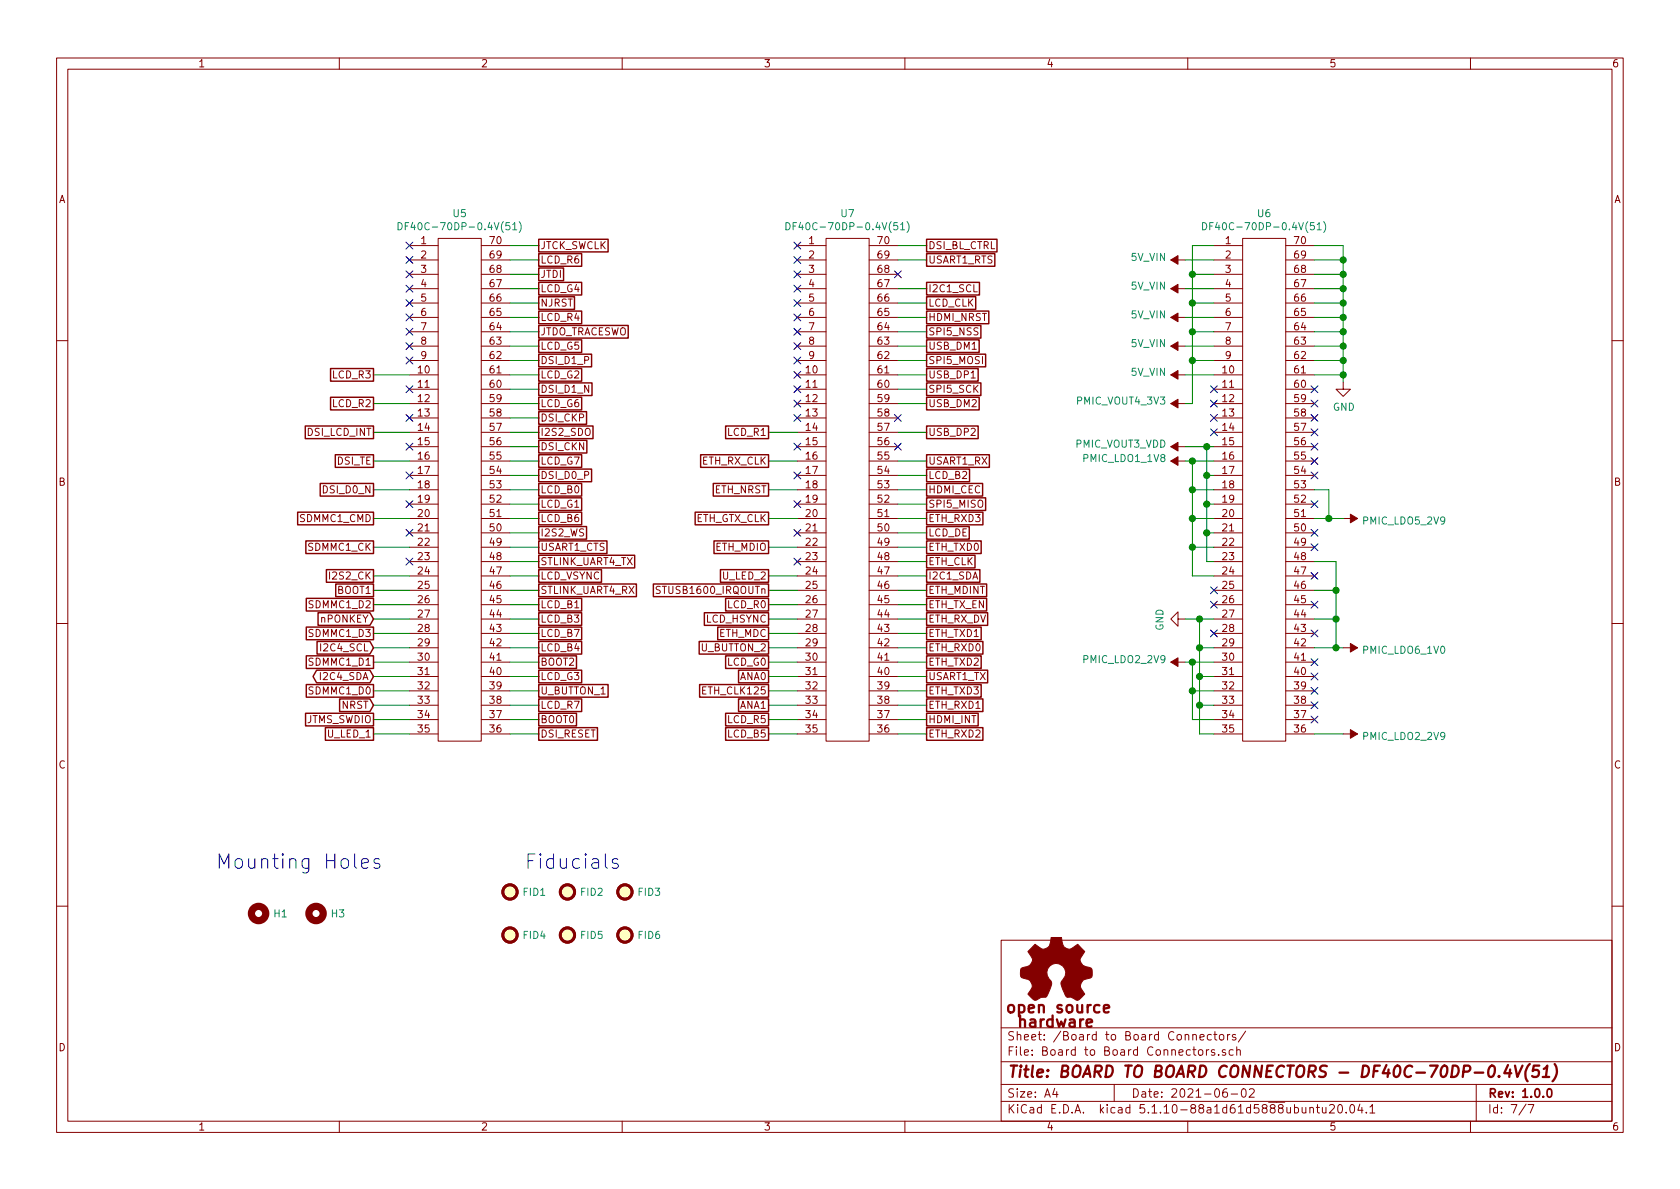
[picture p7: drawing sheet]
<svg xmlns="http://www.w3.org/2000/svg" width="297mm" height="210mm" viewBox="0 0 297 210" stroke-linecap="round" stroke-linejoin="round" font-family="sans-serif">
<g fill="none" stroke="#840000" stroke-width=".18">
<path d="M10 10.3h277v189.9h-277zM12 12.2h273v186.1h-273zM60 10.3v1.9M110 10.3v1.9M160 10.3v1.9M210 10.3v1.9M260 10.3v1.9M72.4 56.1h5.1M72.4 51h5.1M72.4 46h5.1M72.4 43.4h5.1M72.4 48.5h5.1"/>
<path d="M72.4 53.6h5.1M72.4 58.7h5.1M77.5 42.2h7.6v88.9h-7.6zM85.1 56.1h5.1M85.1 51h5.1M85.1 46h5.1M85.1 43.4h5.1M85.1 48.5h5.1M85.1 53.6h5.1M85.1 58.7h5.1M141 56.1h5M141 51h5"/>
<path d="M141 46h5M141 43.4h5M141 48.5h5M141 53.6h5M141 58.7h5M146 42.2h7.7v88.9h-7.7zM153.7 56.1h5M153.7 51h5M153.7 46h5M153.7 43.4h5M153.7 48.5h5M153.7 53.6h5"/>
<path d="M153.7 58.7h5M207 56.1h2.5M207 51h2.5M207 46h2.5M214.6 56.1h5.1M214.6 51h5.1M214.6 46h5.1M214.6 43.4h5.1M214.6 48.5h5.1M214.6 53.6h5.1M214.6 58.7h5.1M219.7 42.2h7.6v88.9h-7.6z"/>
<path d="M227.3 56.1h5.1M227.3 51h5.1M227.3 46h5.1M227.3 43.4h5.1M227.3 48.5h5.1M227.3 53.6h5.1M227.3 58.7h5.1M10 60.2h2M72.4 79h5.1M72.4 71.4h5.1M72.4 66.3h5.1M72.4 61.2h5.1"/>
<path d="M72.4 68.8h5.1M72.4 73.9h5.1M72.4 76.4h5.1M72.4 63.7h5.1M85.1 79h5.1M85.1 71.4h5.1M85.1 66.3h5.1M85.1 61.2h5.1M85.1 68.8h5.1M85.1 73.9h5.1M85.1 76.4h5.1M85.1 63.7h5.1"/>
<path d="M141 79h5M141 71.4h5M141 66.3h5M141 61.2h5M141 68.8h5M141 73.9h5M141 76.4h5M141 63.7h5M153.7 79h5M153.7 71.4h5M153.7 66.3h5M153.7 61.2h5"/>
<path d="M153.7 68.8h5M153.7 73.9h5M153.7 76.4h5M153.7 63.7h5M171.7 66.8h.7M207 79h2.5M207 71.4h2.5M207 66.3h2.5M207 61.2h2.5M214.6 79h5.1M214.6 71.4h5.1M214.6 66.3h5.1"/>
<path d="M214.6 61.2h5.1M214.6 68.8h5.1M214.6 73.9h5.1M214.6 76.4h5.1M214.6 63.7h5.1M227.3 79h5.1M227.3 71.4h5.1M227.3 66.3h5.1M227.3 61.2h5.1M227.3 68.8h5.1M227.3 73.9h5.1M227.3 76.4h5.1"/>
<path d="M227.3 63.7h5.1M237.5 67.6v1.2h1.3l-1.3 1.3-1.3-1.3h1.3M285 60.2h2M72.4 81.5h5.1M72.4 84.1h5.1M72.4 86.6h5.1M72.4 89.1h5.1M72.4 91.7h5.1M72.4 94.2h5.1M72.4 96.8h5.1M72.4 99.3h5.1M85.1 81.5h5.1"/>
<path d="M85.1 84.1h5.1M85.1 86.6h5.1M85.1 89.1h5.1M85.1 91.7h5.1M85.1 94.2h5.1M85.1 96.8h5.1M85.1 99.3h5.1M141 81.5h5M141 84.1h5M141 86.6h5M141 89.1h5M141 91.7h5"/>
<path d="M141 94.2h5M141 96.8h5M141 99.3h5M153.7 81.5h5M153.7 84.1h5M153.7 86.6h5M153.7 89.1h5M153.7 91.7h5M153.7 94.2h5M153.7 96.8h5M153.7 99.3h5M207 81.5h2.5"/>
<path d="M214.6 81.5h5.1M214.6 84.1h5.1M214.6 86.6h5.1M214.6 89.1h5.1M214.6 91.7h5.1M214.6 94.2h5.1M214.6 96.8h5.1M214.6 99.3h5.1M227.3 81.5h5.1M227.3 84.1h5.1M227.3 86.6h5.1M227.3 89.1h5.1"/>
<path d="M227.3 91.7h5.1M227.3 94.2h5.1M227.3 96.8h5.1M227.3 99.3h5.1M237.5 91.7h2.5M10 110.3h2M72.4 117.1h5.1M72.4 114.5h5.1M72.4 101.8h5.1M72.4 104.4h5.1M72.4 106.9h5.1M72.4 109.5h5.1"/>
<path d="M72.4 112h5.1M72.4 119.6h5.1M85.1 117.1h5.1M85.1 114.5h5.1M85.1 101.8h5.1M85.1 104.4h5.1M85.1 106.9h5.1M85.1 109.5h5.1M85.1 112h5.1M85.1 119.6h5.1M116.7 103.8l-.4-.1-.3 .2 .1 .3 .6 .3v.3l-.2 .1h-.5M141 117.1h5"/>
<path d="M141 114.5h5M141 101.8h5M141 104.4h5M141 106.9h5M141 109.5h5M141 112h5M141 119.6h5M153.7 117.1h5M153.7 114.5h5M153.7 101.8h5M153.7 104.4h5M153.7 106.9h5"/>
<path d="M153.7 109.5h5M153.7 112h5M153.7 119.6h5M207 117.1h2.5M208.3 109.5v-1.3l-1.3 1.3 1.3 1.2v-1.2h1.2M214.6 117.1h5.1M214.6 114.5h5.1M214.6 101.8h5.1M214.6 104.4h5.1M214.6 106.9h5.1M214.6 109.5h5.1M214.6 112h5.1"/>
<path d="M214.6 119.6h5.1M227.3 117.1h5.1M227.3 114.5h5.1M227.3 101.8h5.1M227.3 104.4h5.1M227.3 106.9h5.1M227.3 109.5h5.1M227.3 112h5.1M227.3 119.6h5.1M237.5 114.5h2.5M285 110.3h2M72.4 122.2h5.1"/>
<path d="M72.4 124.7h5.1M72.4 127.2h5.1M72.4 129.8h5.1M85.1 122.2h5.1M85.1 124.7h5.1M85.1 127.2h5.1M85.1 129.8h5.1M141 122.2h5M141 124.7h5M141 127.2h5M141 129.8h5M153.7 122.2h5"/>
<path d="M153.7 124.7h5M153.7 127.2h5M153.7 129.8h5M214.6 122.2h5.1M214.6 124.7h5.1M214.6 127.2h5.1M214.6 129.8h5.1M227.3 122.2h5.1M227.3 124.7h5.1M227.3 127.2h5.1M227.3 129.8h5.1M237.5 129.8h2.5"/>
<path d="M10 160.2h2M177 166.3h108v32h-108zM285 160.2h2M60 198.3v1.9M110 198.3v1.9M160 198.3v1.9M177 194.8h108M177 191.8h108M177 187.8h108M177 181.8h108M186.5 192.5l-.4 1h1M186.8 193v1"/>
<path d="M197 191.8v3M210 198.3v1.9M212 185.7l.2-.1 .4 .1 .1 .6-.2 .2-.3 .1-.2-.1zM212.2 183.4l.7-.1-.1-.3-.4-.1-.2 .2v.7h.6M213.3 185.6v1M213.7 185.6l-.4 .3M214.2 183l-.5-.1-.2 .3v.6l.2 .1 .5-.1M214.6 182.9h.6M214.8 185.7a.37 .37 0 0 0-.6 .1v.2l.6 .2v.1l-.2 .3-.4-.1M214.8 182.4v1.3l.4 .2M215.5 186.5v.1M215.7 183.1l.2-.2 .4 .2 .1 .5-.1 .2-.4 .1-.2-.1z"/>
<path d="M216.7 185.7l-.4-.1-.2 .2 .1 .2 .5 .2v.3h-.6M216.9 192.5a.62 .62 0 0 0-.7 .7l.1 .7 .2 .1 .5-.1v-.5l-.1-.2-.4-.1-.3 .3M217 182.9v1M217.4 182.9l-.3 .2-.1 .1M217.7 193.5h1.1M218 185.7l-.4-.1-.3 .3 .1 .6h.6M218.5 183a.37 .37 0 0 0-.6 .1l.1 .3 .5 .1v.1l-.2 .3-.4-.1M218.7 185.7l.2-.1 .4 .1v.9M218.7 185.1v1.5M219.6 192.7l.4-.2a.94 .94 0 0 1 0 1.5 .82 .82 0 0 1-.4-1.3zM220.2 182.3l-1.3 2M220.9 192.7l.2-.2h.4l.2 .2 .1 .3-1 1h1"/>
<path d="M231.6 196l.2-.2 .4 .1v.9M231.6 195.8v1M232.7 195.8h.6M232.9 195.3v1.3l.4 .2M233.8 195.8l.1 .9 .3 .1 .2-.1M234.4 195.8v1M235.1 195.5l.2-.2h.4l.2 .5-.9 1h.9M236.7 195.4l.3-.1a.94 .94 0 0 1 0 1.5h-.1a1 1 0 0 1-.2-1.4zM238 196.7v.1M238.8 195.5l.3-.2a.94 .94 0 0 1 0 1.5 .82 .82 0 0 1-.3-1.3zM240.4 195.2l-.3 1.1h.9M240.8 195.8v1"/>
<path d="M241.6 196.7v.1M242.2 195.8l.4-.5v1.5M242.2 196.8h.9M260 198.3v1.9M261 191.8v6.5M269.8 195.2l-1.2 2M270.2 195.3h1l-.6 1.5"/>
</g>
<path d="M273.7 192.6l.3-.1a.94 .94 0 0 1 0 1.5h-.1a1 1 0 0 1-.2-1.4z" fill="none" stroke="#840000" stroke-width=".3"/>
<path d="M178.3 177.9a.56 .56 0 0 1 1 .2v.6a.54 .54 0 0 1-.5 .4 .54 .54 0 0 1-.5-.4zM263.4 188.6a.46 .46 0 0 1 .5-.2 .46 .46 0 0 1 .4 .4 1.18 1.18 0 0 1-.8 1.6l-.2-.1a1.5 1.5 0 0 1 .1-1.7zM265 190.3v.1l-.1-.1h.1v.1M266.6 188.3l-.6 1.5h1.2M267 189.1l-.1 1.3M267.9 188.4l.4 2 .9-2M270.5 188.2a2.29 2.29 0 0 0-.4 3M272.2 188.4h-1l-.2 1 .3-.2 .7 .1 .1 .3-.2 .7-.3 .1h-.5l-.2-.1M272.8 190.4h1.1M272.9 189l.7-.6-.3 2M274.9 188.2a2.31 2.31 0 0 1-.4 3" fill="none" stroke="#840000" stroke-width=".41"/>
<g fill="#ffffc2" stroke="#ffffc2" stroke-width=".18">
<circle cx="110.5" cy="165.3" r="1.27"/>
<circle cx="100.3" cy="165.3" r="1.27"/>
<circle cx="90.2" cy="165.3" r="1.27"/>
<circle cx="110.5" cy="157.7" r="1.27"/>
<circle cx="100.3" cy="157.7" r="1.27"/>
<circle cx="90.2" cy="157.7" r="1.27"/>
</g>
<g fill="none" stroke="#840000" stroke-width=".51">
<circle cx="90.2" cy="157.7" r="1.27"/>
<circle cx="100.3" cy="157.7" r="1.27"/>
<circle cx="110.5" cy="157.7" r="1.27"/>
<circle cx="90.2" cy="165.3" r="1.27"/>
<circle cx="100.3" cy="165.3" r="1.27"/>
<circle cx="110.5" cy="165.3" r="1.27"/>
</g>
<g fill="#840000" stroke="#840000" stroke-width=".18">
<path d="M207 79l1.3-.8v1.6z"/>
<path d="M207 71.4l1.3-.8v1.5z"/>
<path d="M207 81.5l1.3-.7v1.5z"/>
<path d="M207 117.1l1.3-.8v1.6z"/>
<path d="M238.8 113.8l1.2 .7-1.2 .8z"/>
<path d="M207 66.3l1.3-.8v1.6z"/>
<path d="M207 61.2l1.3-.8v1.6z"/>
<path d="M207 56.1l1.3-.7v1.5z"/>
<path d="M207 51l1.3-.7v1.5z"/>
<path d="M207 46l1.3-.8v1.5z"/>
<path d="M183 167l.7 .5a1.22 1.22 0 0 0 1.3 .2 1.22 1.22 0 0 0 .8-1.2l.1-.7h1.8a1.89 1.89 0 0 0 .8 1.9 .98 .98 0 0 0 1.4-.2l.7-.5 1.2 1.3-.5 .7a1.15 1.15 0 0 0-.2 1.2 1.15 1.15 0 0 0 .9 .7l.9 .3a1.87 1.87 0 0 1 .1 1.6l-.6 .2a1.27 1.27 0 0 0-1.2 .8 1.27 1.27 0 0 0 .2 1.3l.4 .7-1 1-.2 .1h-.3a1.47 1.47 0 0 0-1.6-.5l-.5-.7a4 4 0 0 1-.6-2l.1-.2a1.71 1.71 0 0 0 .4-2.6 1.71 1.71 0 0 0-2.6 0 1.71 1.71 0 0 0 .3 2.6 1.38 1.38 0 0 1-.2 1.4l-.7 1.4a1.78 1.78 0 0 0-1.6 .6h-.3l-.3-.1-1-1 .5-.7a1.34 1.34 0 0 0 .1-1.4 1.34 1.34 0 0 0-1.3-.7 .7 .7 0 0 1-.6-1l.1-.7 .2-.2a2.1 2.1 0 0 0 1.7-.8 .91 .91 0 0 0-.2-1.3l-.5-.7z"/>
<path d="M238.8 129l1.2 .8-1.2 .8z"/>
<path d="M238.8 90.9l1.2 .8-1.2 .8z"/>
</g>
<g fill="none" stroke="#840000" stroke-width="1.3">
<circle cx="45.7" cy="161.5" r="1.27"/>
<circle cx="55.9" cy="161.5" r="1.27"/>
</g>
<g fill="none" stroke="#008484" stroke-width=".18">
<path d="M70.4 39.4a.64 .64 0 0 1 .7 .6 .64 .64 0 0 1-.7 .6zM71.7 40h.4M72.3 39.4h-.6v1.2M90.7 39.7l.3-.3v1.2M91.8 39.2a1.47 1.47 0 0 1 0 1.9M139 39.4a.64 .64 0 0 1 .7 .6 .64 .64 0 0 1-.7 .6zM140.2 40h.5M140.8 39.4h-.6v1.2M159.2 39.7l.4-.3v1.2M160.4 39.2a1.47 1.47 0 0 1 0 1.9M212.6 39.4a.64 .64 0 0 1 .8 .6 .64 .64 0 0 1-.8 .6zM213.9 40h.4"/>
<path d="M214.5 39.4h-.6v1.2M232.9 39.7l.3-.3v1.2M234 39.2a1.47 1.47 0 0 1 0 1.9M90.7 40.6h.7M159.2 40.6h.7M232.9 40.6h.7"/>
</g>
<g fill="none" stroke="#008400" stroke-width=".18">
<path d="M90.2 43.4h5M90.2 46h5M90.2 51h5M90.2 56.1h5M90.2 48.5h5M90.2 58.7h5M90.2 53.6h5M158.7 43.4h5.1M158.7 46h5.1M158.7 51h5.1M158.7 56.1h5.1M158.7 58.7h5.1"/>
<path d="M158.7 53.6h5.1M209.5 46h5.1M209.5 51h5.1M209.5 56.1h5.1M210.8 48.5h3.8M210.8 58.7h3.8M210.8 53.6h3.8M214.6 43.4h-3.8v28h-1.3M232.4 43.4h5.1v24.2M232.4 46h5.1M232.4 51h5.1M232.4 56.1h5.1"/>
<path d="M232.4 48.5h5.1M232.4 58.7h5.1M232.4 53.6h5.1M66 76.4h6.4M66 66.3h6.4M66 71.4h6.4M90.2 76.4h5M90.2 61.2h5M90.2 66.3h5M90.2 71.4h5M90.2 63.7h5M90.2 79h5"/>
<path d="M90.2 68.8h5M90.2 73.9h5M135.9 76.4h5.1M158.7 76.4h5.1M158.7 61.2h5.1M158.7 66.3h5.1M158.7 71.4h5.1M158.7 63.7h5.1M158.7 68.8h5.1M209.5 61.2h5.1M209.5 66.3h5.1M209.5 79h5.1"/>
<path d="M210.8 63.7h3.8M213.4 79v20.3h1.2M232.4 61.2h5.1M232.4 66.3h5.1M232.4 63.7h5.1M66 91.7h6.4M66 86.6h6.4M66 81.5h6.4M66 96.8h6.4M90.2 91.7h5M90.2 86.6h5M90.2 99.3h5"/>
<path d="M90.2 81.5h5M90.2 94.2h5M90.2 89.1h5M90.2 84.1h5M90.2 96.8h5M135.9 91.7h5.1M135.9 86.6h5.1M135.9 81.5h5.1M135.9 96.8h5.1M158.7 91.7h5.1M158.7 86.6h5.1M158.7 99.3h5.1"/>
<path d="M158.7 81.5h5.1M158.7 94.2h5.1M158.7 89.1h5.1M158.7 84.1h5.1M158.7 96.8h5.1M209.5 81.5h5.1M210.8 81.5v20.3h3.8M210.8 91.7h3.8M210.8 86.6h3.8M210.8 96.8h3.8M213.4 94.2h1.2M213.4 89.1h1.2"/>
<path d="M213.4 84.1h1.2M232.4 99.3h3.8v15.2M232.4 91.7h5.1M232.4 86.6h2.5v5.1M66 117.1h6.4M66 119.6h6.4M66 114.5h6.4M66 109.5h6.4M66 104.4h6.4M66 101.8h6.4M66 112h6.4M66 106.9h6.4"/>
<path d="M90.2 117.1h5M90.2 119.6h5M90.2 114.5h5M90.2 109.5h5M90.2 104.4h5M90.2 101.8h5M90.2 112h5M90.2 106.9h5M135.9 117.1h5.1M135.9 119.6h5.1M135.9 114.5h5.1M135.9 109.5h5.1"/>
<path d="M135.9 104.4h5.1M135.9 101.8h5.1M135.9 112h5.1M135.9 106.9h5.1M158.7 117.1h5.1M158.7 119.6h5.1M158.7 114.5h5.1M158.7 109.5h5.1M158.7 104.4h5.1M158.7 101.8h5.1M158.7 112h5.1M158.7 106.9h5.1"/>
<path d="M209.5 117.1h5.1M209.5 109.5h5.1M210.8 117.1v10.1h3.8M212.1 109.5v20.3h2.5M212.1 119.6h2.5M212.1 114.5h2.5M232.4 114.5h5.1M232.4 109.5h3.8M232.4 104.4h3.8M66 129.8h6.4M66 127.2h6.4M66 122.2h6.4"/>
<path d="M66 124.7h6.4M90.2 129.8h5M90.2 127.2h5M90.2 122.2h5M90.2 124.7h5M135.9 129.8h5.1M135.9 127.2h5.1M135.9 122.2h5.1M135.9 124.7h5.1M158.7 129.8h5.1M158.7 127.2h5.1M158.7 122.2h5.1"/>
<path d="M158.7 124.7h5.1M210.8 122.2h3.8M212.1 124.7h2.5M232.4 129.8h5.1"/>
</g>
<g fill="none" stroke="#840000" stroke-width=".25">
<path d="M95.2 49.9h7.6v2.3h-7.6zM95.2 44.9h7.6v2.2h-7.6zM95.2 55h7.6v2.2h-7.6zM95.2 52.5h6.4v2.2h-6.4zM95.2 47.4h4.4v2.2h-4.4zM95.2 57.6h15.9v2.2h-15.9zM95.2 42.3h12.3v2.2h-12.3zM163.8 42.3h12.5v2.2h-12.5zM163.8 49.9h9.4v2.3h-9.4zM163.8 52.5h8.7v2.2h-8.7zM163.8 55h11v2.2h-11zM163.8 57.6h9.6v2.2h-9.6z"/>
<path d="M163.8 44.9h12.1v2.2h-12.1zM54 75.3h12v2.3h-12zM58.4 65.2h7.6v2.2h-7.6zM58.4 70.3h7.6v2.2h-7.6zM95.2 70.3h7.6v2.2h-7.6zM95.2 60.1h7.6v2.2h-7.6zM95.2 65.2h7.6v2.2h-7.6zM95.2 72.8h8.5v2.2h-8.5zM95.2 67.7h9.5v2.2h-9.5zM95.2 62.6h9.4v2.3h-9.4zM95.2 77.9h8.6v2.2h-8.6zM95.2 75.3h9.7v2.3h-9.7z"/>
<path d="M128.3 75.3h7.6v2.3h-7.6zM163.8 75.3h9.1v2.3h-9.1zM163.8 70.3h9.3v2.2h-9.3zM163.8 65.2h9.1v2.2h-9.1zM163.8 60.1h9.3v2.2h-9.3zM163.8 62.6h10.5v2.3h-10.5zM163.8 67.7h9.6v2.2h-9.6zM52.6 90.6h13.4v2.2h-13.4zM54.1 95.7h11.9v2.2h-11.9zM56.6 85.5h9.4v2.2h-9.4zM59.3 80.4h6.7v2.2h-6.7zM95.2 90.6h7.6v2.2h-7.6z"/>
<path d="M95.2 80.4h7.6v2.2h-7.6zM95.2 88h7.6v2.3h-7.6zM95.2 93.1h8.5v2.2h-8.5zM95.2 83h9.4v2.2h-9.4zM95.2 85.5h7.6v2.2h-7.6zM95.2 95.7h12.1v2.2h-12.1zM95.2 98.2h17v2.2h-17zM122.9 90.6h13v2.2h-13zM123.9 80.4h12v2.2h-12zM126.1 85.5h9.8v2.2h-9.8zM126.2 95.7h9.7v2.2h-9.7zM163.8 83h7.6v2.2h-7.6z"/>
<path d="M163.8 88h10.5v2.3h-10.5zM163.8 85.5h9.9v2.2h-9.9zM163.8 93.1h7.6v2.2h-7.6zM163.8 90.6h10v2.2h-10zM163.8 95.7h9.7v2.2h-9.7zM163.8 98.2h8.6v2.2h-8.6zM163.8 80.4h11.1v2.2h-11.1zM54.2 116h11.8v2.2h-11.8zM54.2 105.8h11.8v2.2h-11.8zM54.2 110.9h11.8v2.2h-11.8zM56 118.5h9.4l.6 1.1-.6 1.1h-9.4l-.7-1.1zM56.1 113.4h9.3l.6 1.1-.6 1.2h-9.3z"/>
<path d="M56.2 108.4h9.2l.6 1.1-.6 1.1h-9.2zM57.7 100.7h8.3v2.3h-8.3zM59.4 103.3h6.6v2.2h-6.6zM95.2 100.7h11.1v2.3h-11.1zM95.2 110.9h7.6v2.2h-7.6zM95.2 113.4h7.6v2.3h-7.6zM95.2 108.4h7.6v2.2h-7.6zM95.2 105.8h7.6v2.2h-7.6zM95.2 118.5h7.6v2.2h-7.6zM95.2 103.3h17.3v2.2h-17.3zM95.2 116h6.7v2.2h-6.7zM115.5 103.3h20.4v2.2h-20.4z"/>
<path d="M123.6 113.4h12.3v2.3h-12.3zM124.5 108.4h11.4v2.2h-11.4zM126.9 110.9h9v2.2h-9zM127.4 100.7h8.5v2.3h-8.5zM128.3 116h7.6v2.2h-7.6zM128.3 105.8h7.6v2.2h-7.6zM130.6 118.5h5.3v2.2h-5.3zM163.8 105.8h10.6v2.2h-10.6zM163.8 103.3h10.6v2.2h-10.6zM163.8 108.4h10.8v2.2h-10.8zM163.8 113.4h10v2.3h-10zM163.8 116h9.7v2.2h-9.7z"/>
<path d="M163.8 110.9h9.7v2.2h-9.7zM163.8 100.7h9.5v2.3h-9.5zM163.8 118.5h10.8v2.2h-10.8zM54 126.1h12v2.3h-12zM54.2 121.1h11.8v2.2h-11.8zM57.5 128.7h8.5v2.2h-8.5zM60 123.6h5.4l.6 1.1-.6 1.1h-5.4zM95.2 123.6h7.6v2.2h-7.6zM95.2 128.7h10.4v2.2h-10.4zM95.2 121.1h12.3v2.2h-12.3zM95.2 126.1h6.7v2.3h-6.7zM123.7 121.1h12.2v2.2h-12.2z"/>
<path d="M128.3 128.7h7.6v2.2h-7.6zM128.3 126.1h7.6v2.3h-7.6zM130.6 123.6h5.3v2.2h-5.3zM163.8 126.1h9.1v2.3h-9.1zM163.8 123.6h10v2.2h-10zM163.8 128.7h10v2.2h-10zM163.8 121.1h9.7v2.2h-9.7z"/>
</g>
<path d="M63.9 152.7l1.2-.3-.1-.4-.7-.2-.4 .4v1l.2 .2 .2 .1 .7-.1M67.1 152l-.6-.2-.3 .2-.1 .2 .1 .4 .9 .2 .1 .3-.1 .3-.3 .1-.7-.1M109.2 152l-.6-.2-.3 .4 .1 .4 .8 .2 .1 .3-.1 .3-.2 .1-.7-.1" fill="none" stroke="#0000c2" stroke-width=".18"/>
<g fill="#008400" stroke="#008400" stroke-width=".25">
<circle cx="213.4" cy="79" r=".51"/>
<circle cx="237.5" cy="66.3" r=".51"/>
<circle cx="213.4" cy="89.1" r=".51"/>
<circle cx="210.8" cy="58.7" r=".51"/>
<circle cx="237.5" cy="46" r=".51"/>
<circle cx="213.4" cy="84.1" r=".51"/>
<circle cx="237.5" cy="48.5" r=".51"/>
<circle cx="210.8" cy="53.6" r=".51"/>
<circle cx="237.5" cy="53.6" r=".51"/>
<circle cx="210.8" cy="122.2" r=".51"/>
<circle cx="237.5" cy="58.7" r=".51"/>
<circle cx="210.8" cy="48.5" r=".51"/>
<circle cx="237.5" cy="63.7" r=".51"/>
<circle cx="210.8" cy="86.6" r=".51"/>
<circle cx="210.8" cy="91.7" r=".51"/>
<circle cx="210.8" cy="81.5" r=".51"/>
<circle cx="210.8" cy="96.8" r=".51"/>
<circle cx="210.8" cy="63.7" r=".51"/>
<circle cx="210.8" cy="117.1" r=".51"/>
<circle cx="235" cy="91.7" r=".51"/>
<circle cx="236.2" cy="114.5" r=".51"/>
<circle cx="212.1" cy="124.7" r=".51"/>
<circle cx="237.5" cy="51" r=".51"/>
<circle cx="236.2" cy="104.4" r=".51"/>
<circle cx="212.1" cy="119.6" r=".51"/>
<circle cx="236.2" cy="109.5" r=".51"/>
<circle cx="212.1" cy="114.5" r=".51"/>
<circle cx="212.1" cy="109.5" r=".51"/>
<circle cx="237.5" cy="56.1" r=".51"/>
<circle cx="237.5" cy="61.2" r=".51"/>
<circle cx="213.4" cy="94.2" r=".51"/>
</g>
<g fill="none" stroke="#000084" stroke-width=".18">
<path d="M71.8 42.8l1.2 1.2M71.8 45.4l1.2 1.2M71.8 47.9l1.2 1.2M71.8 50.4l1.2 1.3M71.8 53l1.2 1.2M71.8 55.5l1.2 1.2M71.8 58.1l1.2 1.2M73 42.8l-1.2 1.2M73 45.4l-1.2 1.2M73 47.9l-1.2 1.2M73 50.4l-1.2 1.3M73 53l-1.2 1.2"/>
<path d="M73 55.5l-1.2 1.2M73 58.1l-1.2 1.2M140.4 47.9l1.2 1.2M140.4 53l1.2 1.2M140.4 42.8l1.2 1.2M140.4 45.4l1.2 1.2M140.4 55.5l1.2 1.2M140.4 58.1l1.2 1.2M140.4 50.4l1.2 1.3M141.6 47.9l-1.2 1.2M141.6 53l-1.2 1.2M141.6 42.8l-1.2 1.2"/>
<path d="M141.6 45.4l-1.2 1.2M141.6 55.5l-1.2 1.2M141.6 58.1l-1.2 1.2M141.6 50.4l-1.2 1.3M158.1 47.9l1.3 1.2M159.4 47.9l-1.3 1.2M71.8 63.1l1.2 1.3M71.8 60.6l1.2 1.2M71.8 68.2l1.2 1.2M71.8 73.3l1.2 1.2M71.8 78.4l1.2 1.2M73 63.1l-1.2 1.3"/>
<path d="M73 60.6l-1.2 1.2M73 68.2l-1.2 1.2M73 73.3l-1.2 1.2M73 78.4l-1.2 1.2M140.4 73.3l1.2 1.2M140.4 70.8l1.2 1.2M140.4 68.2l1.2 1.2M140.4 65.7l1.2 1.2M140.4 78.4l1.2 1.2M140.4 63.1l1.2 1.3M140.4 60.6l1.2 1.2M141.6 73.3l-1.2 1.2"/>
<path d="M141.6 70.8l-1.2 1.2M141.6 68.2l-1.2 1.2M141.6 65.7l-1.2 1.2M141.6 78.4l-1.2 1.2M141.6 63.1l-1.2 1.3M141.6 60.6l-1.2 1.2M158.1 73.3l1.3 1.2M158.1 78.4l1.3 1.2M159.4 73.3l-1.3 1.2M159.4 78.4l-1.3 1.2M214 70.8l1.2 1.2M214 68.2l1.2 1.2"/>
<path d="M214 73.3l1.2 1.2M214 75.8l1.2 1.3M215.2 68.2l-1.2 1.2M215.2 70.8l-1.2 1.2M215.2 73.3l-1.2 1.2M215.2 75.8l-1.2 1.3M231.8 68.2l1.2 1.2M231.8 70.8l1.2 1.2M231.8 73.3l1.2 1.2M231.8 75.8l1.2 1.3M231.8 78.4l1.2 1.2M233 68.2l-1.2 1.2"/>
<path d="M233 70.8l-1.2 1.2M233 73.3l-1.2 1.2M233 75.8l-1.2 1.3M233 78.4l-1.2 1.2M71.8 83.5l1.2 1.2M71.8 88.5l1.2 1.3M71.8 93.6l1.2 1.2M71.8 98.7l1.2 1.2M73 83.5l-1.2 1.2M73 88.5l-1.2 1.3M73 93.6l-1.2 1.2M73 98.7l-1.2 1.2"/>
<path d="M140.4 88.5l1.2 1.3M140.4 83.5l1.2 1.2M140.4 93.6l1.2 1.2M140.4 98.7l1.2 1.2M141.6 88.5l-1.2 1.3M141.6 83.5l-1.2 1.2M141.6 93.6l-1.2 1.2M141.6 98.7l-1.2 1.2M231.8 88.5l1.2 1.3M231.8 80.9l1.2 1.2M231.8 83.5l1.2 1.2M231.8 93.6l1.2 1.2"/>
<path d="M231.8 96.2l1.2 1.2M233 88.5l-1.2 1.3M233 93.6l-1.2 1.2M233 80.9l-1.2 1.2M233 83.5l-1.2 1.2M233 96.2l-1.2 1.2M214 103.8l1.2 1.2M214 106.3l1.2 1.2M214 111.4l1.2 1.2M215.2 106.3l-1.2 1.2M215.2 103.8l-1.2 1.2M215.2 111.4l-1.2 1.2"/>
<path d="M231.8 101.2l1.2 1.3M231.8 106.3l1.2 1.2M231.8 111.4l1.2 1.2M231.8 116.5l1.2 1.2M231.8 119l1.2 1.2M233 101.2l-1.2 1.3M233 106.3l-1.2 1.2M233 111.4l-1.2 1.2M233 116.5l-1.2 1.2M233 119l-1.2 1.2M231.8 124.1l1.2 1.2M231.8 121.6l1.2 1.2"/>
<path d="M231.8 126.6l1.2 1.3M233 124.1l-1.2 1.2M233 121.6l-1.2 1.2M233 126.6l-1.2 1.3"/>
</g>
<g font-size="3.5" fill="#0000c2">
<text x="38.1" y="153.7">Mounting Holes</text>
<text x="92.7" y="153.7">Fiducials</text>
</g>
<g font-size="2.8" fill="#840000">
<text x="179.3" y="179.1">open source</text>
<text x="180.5" y="181.7">hardware</text>
<text x="178" y="190.5">Title: BOARD TO BOARD CONNECTORS - DF40C-70DP-0.4V(51)</text>
</g>
<g font-size="2.1" fill="#840000">
<text x="178" y="184">Sheet: /Board to Board Connectors/</text>
<text x="178" y="186.7">File: Board to Board Connectors.sch</text>
<text x="178" y="196.9">KiCad E.D.A. kicad 5.1.10-88a1d61d5888ubuntu20.04.1</text>
<text x="178" y="194.1">Size: A4</text>
<text x="200" y="194.1">Date: 2021-06-02</text>
<text x="263" y="194.1">Rev: 1.0.0</text>
<text x="263" y="196.9">Id: 7/7</text>
</g>
<g font-size="1.8" fill="#840000">
<text x="35" y="11.9">1</text>
<text x="85" y="11.9">2</text>
<text x="135" y="11.9">3</text>
<text x="185" y="11.9">4</text>
<text x="235" y="11.9">5</text>
<text x="285" y="11.9">6</text>
<text x="10.4" y="35.9">A</text>
<text x="285.4" y="35.9">A</text>
<text x="74.4" y="43.2">1</text>
<text x="74.4" y="45.7">2</text>
<text x="86.7" y="45.7">69</text>
<text x="86.7" y="43.2">70</text>
<text x="95.5" y="46.6">LCD_R6</text>
<text x="95.5" y="44.1">JTCK_SWCLK</text>
<text x="143" y="43.2">1</text>
<text x="143" y="45.7">2</text>
<text x="155.2" y="45.7">69</text>
<text x="155.2" y="43.2">70</text>
<text x="164.1" y="44.1">DSI_BL_CTRL</text>
<text x="164.1" y="46.6">USART1_RTS</text>
<text x="216.7" y="43.2">1</text>
<text x="216.7" y="45.7">2</text>
<text x="228.9" y="45.7">69</text>
<text x="228.9" y="43.2">70</text>
<text x="74.4" y="48.3">3</text>
<text x="74.4" y="50.8">4</text>
<text x="74.4" y="53.3">5</text>
<text x="86.7" y="53.3">66</text>
<text x="86.7" y="50.8">67</text>
<text x="86.7" y="48.3">68</text>
<text x="95.5" y="51.7">LCD_G4</text>
<text x="95.5" y="49.1">JTDI</text>
<text x="143" y="48.3">3</text>
<text x="143" y="50.8">4</text>
<text x="143" y="53.3">5</text>
<text x="155.2" y="53.3">66</text>
<text x="155.2" y="50.8">67</text>
<text x="155.2" y="48.3">68</text>
<text x="164.1" y="51.7">I2C1_SCL</text>
<text x="216.7" y="48.3">3</text>
<text x="216.7" y="50.8">4</text>
<text x="216.7" y="53.3">5</text>
<text x="228.9" y="53.3">66</text>
<text x="228.9" y="50.8">67</text>
<text x="228.9" y="48.3">68</text>
<text x="74.4" y="55.9">6</text>
<text x="74.4" y="58.4">7</text>
<text x="86.7" y="58.4">64</text>
<text x="86.7" y="55.9">65</text>
<text x="95.5" y="56.8">LCD_R4</text>
<text x="95.5" y="54.2">NJRST</text>
<text x="95.5" y="59.3">JTDO_TRACESWO</text>
<text x="143" y="55.9">6</text>
<text x="143" y="58.4">7</text>
<text x="155.2" y="58.4">64</text>
<text x="155.2" y="55.9">65</text>
<text x="164.1" y="54.2">LCD_CLK</text>
<text x="164.1" y="56.8">HDMI_NRST</text>
<text x="164.1" y="59.3">SPI5_NSS</text>
<text x="216.7" y="55.9">6</text>
<text x="216.7" y="58.4">7</text>
<text x="228.9" y="58.4">64</text>
<text x="228.9" y="55.9">65</text>
<text x="74.4" y="61">8</text>
<text x="74.4" y="63.5">9</text>
<text x="86.7" y="63.5">62</text>
<text x="86.7" y="61">63</text>
<text x="95.5" y="61.8">LCD_G5</text>
<text x="95.5" y="64.4">DSI_D1_P</text>
<text x="143" y="61">8</text>
<text x="143" y="63.5">9</text>
<text x="155.2" y="63.5">62</text>
<text x="155.2" y="61">63</text>
<text x="164.1" y="61.8">USB_DM1</text>
<text x="164.1" y="64.4">SPI5_MOSI</text>
<text x="216.7" y="61">8</text>
<text x="216.7" y="63.5">9</text>
<text x="228.9" y="63.5">62</text>
<text x="228.9" y="61">63</text>
<text x="58.9" y="66.9">LCD_R3</text>
<text x="74" y="66">10</text>
<text x="74" y="68.6">11</text>
<text x="74" y="71.1">12</text>
<text x="86.7" y="71.1">59</text>
<text x="86.7" y="68.6">60</text>
<text x="86.7" y="66">61</text>
<text x="95.5" y="66.9">LCD_G2</text>
<text x="95.5" y="69.5">DSI_D1_N</text>
<text x="142.5" y="66">10</text>
<text x="142.5" y="68.6">11</text>
<text x="142.5" y="71.1">12</text>
<text x="155.2" y="71.1">59</text>
<text x="155.2" y="68.6">60</text>
<text x="155.2" y="66">61</text>
<text x="164.1" y="66.9">USB_DP1</text>
<text x="164.1" y="69.5">SPI5_SCK</text>
<text x="216.2" y="66">10</text>
<text x="216.2" y="68.6">11</text>
<text x="216.2" y="71.1">12</text>
<text x="228.9" y="71.1">59</text>
<text x="228.9" y="68.6">60</text>
<text x="228.9" y="66">61</text>
<text x="54.4" y="77.1">DSI_LCD_INT</text>
<text x="58.9" y="72">LCD_R2</text>
<text x="74" y="73.7">13</text>
<text x="74" y="76.2">14</text>
<text x="86.7" y="76.2">57</text>
<text x="86.7" y="73.7">58</text>
<text x="95.5" y="72">LCD_G6</text>
<text x="95.5" y="74.5">DSI_CKP</text>
<text x="95.5" y="77.1">I2S2_SDO</text>
<text x="128.8" y="77.1">LCD_R1</text>
<text x="142.5" y="73.7">13</text>
<text x="142.5" y="76.2">14</text>
<text x="155.2" y="76.2">57</text>
<text x="155.2" y="73.7">58</text>
<text x="164.1" y="77.1">USB_DP2</text>
<text x="164.1" y="72">USB_DM2</text>
<text x="216.2" y="73.7">13</text>
<text x="216.2" y="76.2">14</text>
<text x="228.9" y="76.2">57</text>
<text x="228.9" y="73.7">58</text>
<text x="59.6" y="82.2">DSI_TE</text>
<text x="74" y="78.7">15</text>
<text x="74" y="81.3">16</text>
<text x="74" y="83.8">17</text>
<text x="86.7" y="83.8">54</text>
<text x="86.7" y="81.3">55</text>
<text x="86.7" y="78.7">56</text>
<text x="95.5" y="82.2">LCD_G7</text>
<text x="95.5" y="79.6">DSI_CKN</text>
<text x="124" y="82.2">ETH_RX_CLK</text>
<text x="142.5" y="78.7">15</text>
<text x="142.5" y="81.3">16</text>
<text x="142.5" y="83.8">17</text>
<text x="155.2" y="83.8">54</text>
<text x="155.2" y="81.3">55</text>
<text x="155.2" y="78.7">56</text>
<text x="164.1" y="82.2">USART1_RX</text>
<text x="216.2" y="78.7">15</text>
<text x="216.2" y="81.3">16</text>
<text x="216.2" y="83.8">17</text>
<text x="228.9" y="83.8">54</text>
<text x="228.9" y="81.3">55</text>
<text x="228.9" y="78.7">56</text>
<text x="10.4" y="85.9">B</text>
<text x="57.3" y="87.2">DSI_D0_N</text>
<text x="74" y="86.4">18</text>
<text x="74" y="88.9">19</text>
<text x="86.7" y="88.9">52</text>
<text x="86.7" y="86.4">53</text>
<text x="95.5" y="89.8">LCD_G1</text>
<text x="95.5" y="84.7">DSI_D0_P</text>
<text x="95.5" y="87.2">LCD_B0</text>
<text x="126.3" y="87.2">ETH_NRST</text>
<text x="142.5" y="86.4">18</text>
<text x="142.5" y="88.9">19</text>
<text x="155.2" y="88.9">52</text>
<text x="155.2" y="86.4">53</text>
<text x="164.1" y="84.7">LCD_B2</text>
<text x="164.1" y="89.8">SPI5_MISO</text>
<text x="164.1" y="87.2">HDMI_CEC</text>
<text x="216.2" y="86.4">18</text>
<text x="216.2" y="88.9">19</text>
<text x="228.9" y="88.9">52</text>
<text x="228.9" y="86.4">53</text>
<text x="285.4" y="85.9">B</text>
<text x="53.1" y="92.3">SDMMC1_CMD</text>
<text x="74" y="91.4">20</text>
<text x="74" y="94">21</text>
<text x="86.7" y="94">50</text>
<text x="86.7" y="91.4">51</text>
<text x="95.5" y="92.3">LCD_B6</text>
<text x="95.5" y="94.9">I2S2_WS</text>
<text x="122.9" y="92.3">ETH_GTX_CLK</text>
<text x="142.5" y="91.4">20</text>
<text x="142.5" y="94">21</text>
<text x="155.2" y="94">50</text>
<text x="155.2" y="91.4">51</text>
<text x="164.1" y="94.9">LCD_DE</text>
<text x="164.1" y="92.3">ETH_RXD3</text>
<text x="216.2" y="91.4">20</text>
<text x="216.2" y="94">21</text>
<text x="228.9" y="94">50</text>
<text x="228.9" y="91.4">51</text>
<text x="54.6" y="97.4">SDMMC1_CK</text>
<text x="74" y="96.5">22</text>
<text x="74" y="99.1">23</text>
<text x="74" y="101.6">24</text>
<text x="86.7" y="101.6">47</text>
<text x="86.7" y="99.1">48</text>
<text x="86.7" y="96.5">49</text>
<text x="95.5" y="97.4">USART1_CTS</text>
<text x="95.5" y="99.9">STLINK_UART4_TX</text>
<text x="126.5" y="97.4">ETH_MDIO</text>
<text x="142.5" y="96.5">22</text>
<text x="142.5" y="99.1">23</text>
<text x="142.5" y="101.6">24</text>
<text x="155.2" y="101.6">47</text>
<text x="155.2" y="99.1">48</text>
<text x="155.2" y="96.5">49</text>
<text x="164.1" y="97.4">ETH_TXD0</text>
<text x="164.1" y="99.9">ETH_CLK</text>
<text x="216.2" y="96.5">22</text>
<text x="216.2" y="99.1">23</text>
<text x="216.2" y="101.6">24</text>
<text x="228.9" y="101.6">47</text>
<text x="228.9" y="99.1">48</text>
<text x="228.9" y="96.5">49</text>
<text x="54.9" y="107.6">SDMMC1_D2</text>
<text x="58.6" y="102.5">I2S2_CK</text>
<text x="59.7" y="105">BOOT1</text>
<text x="74" y="104.1">25</text>
<text x="74" y="106.7">26</text>
<text x="86.7" y="106.7">45</text>
<text x="86.7" y="104.1">46</text>
<text x="95.5" y="102.5">LCD_VSYNC</text>
<text x="95.5" y="107.6">LCD_B1</text>
<text x="95.5" y="105">STLINK_UART4_RX</text>
<text x="116.8" y="105">STUSB1600_IRQOUTn</text>
<text x="127.9" y="102.5">U_LED_2</text>
<text x="128.8" y="107.6">LCD_R0</text>
<text x="142.5" y="104.1">25</text>
<text x="142.5" y="106.7">26</text>
<text x="155.2" y="106.7">45</text>
<text x="155.2" y="104.1">46</text>
<text x="164.1" y="107.6">ETH_TX_EN</text>
<text x="164.1" y="105">ETH_MDINT</text>
<text x="164.1" y="102.5">I2C1_SDA</text>
<text x="216.2" y="104.1">25</text>
<text x="216.2" y="106.7">26</text>
<text x="228.9" y="106.7">45</text>
<text x="228.9" y="104.1">46</text>
<text x="54.9" y="112.6">SDMMC1_D3</text>
<text x="56.7" y="110.1">nPONKEY</text>
<text x="74" y="109.2">27</text>
<text x="74" y="111.8">28</text>
<text x="86.7" y="111.8">43</text>
<text x="86.7" y="109.2">44</text>
<text x="95.5" y="112.6">LCD_B7</text>
<text x="95.5" y="110.1">LCD_B3</text>
<text x="124.8" y="110.1">LCD_HSYNC</text>
<text x="127.1" y="112.6">ETH_MDC</text>
<text x="142.5" y="109.2">27</text>
<text x="142.5" y="111.8">28</text>
<text x="155.2" y="111.8">43</text>
<text x="155.2" y="109.2">44</text>
<text x="164.1" y="110.1">ETH_RX_DV</text>
<text x="164.1" y="112.6">ETH_TXD1</text>
<text x="216.2" y="109.2">27</text>
<text x="216.2" y="111.8">28</text>
<text x="228.9" y="111.8">43</text>
<text x="228.9" y="109.2">44</text>
<text x="54.9" y="117.7">SDMMC1_D1</text>
<text x="57" y="115.2">I2C4_SCL</text>
<text x="74" y="114.3">29</text>
<text x="74" y="116.8">30</text>
<text x="74" y="119.4">31</text>
<text x="86.7" y="119.4">40</text>
<text x="86.7" y="116.8">41</text>
<text x="86.7" y="114.3">42</text>
<text x="95.5" y="115.2">LCD_B4</text>
<text x="95.5" y="117.7">BOOT2</text>
<text x="124" y="115.2">U_BUTTON_2</text>
<text x="128.7" y="117.7">LCD_G0</text>
<text x="142.5" y="114.3">29</text>
<text x="142.5" y="116.8">30</text>
<text x="142.5" y="119.4">31</text>
<text x="155.2" y="119.4">40</text>
<text x="155.2" y="116.8">41</text>
<text x="155.2" y="114.3">42</text>
<text x="164.1" y="115.2">ETH_RXD0</text>
<text x="164.1" y="117.7">ETH_TXD2</text>
<text x="216.2" y="114.3">29</text>
<text x="216.2" y="116.8">30</text>
<text x="216.2" y="119.4">31</text>
<text x="228.9" y="119.4">40</text>
<text x="228.9" y="116.8">41</text>
<text x="228.9" y="114.3">42</text>
<text x="54.9" y="122.8">SDMMC1_D0</text>
<text x="56.8" y="120.3">I2C4_SDA</text>
<text x="60.4" y="125.3">NRST</text>
<text x="74" y="121.9">32</text>
<text x="74" y="124.5">33</text>
<text x="86.7" y="124.5">38</text>
<text x="86.7" y="121.9">39</text>
<text x="95.5" y="120.3">LCD_G3</text>
<text x="95.5" y="125.3">LCD_R7</text>
<text x="95.5" y="122.8">U_BUTTON_1</text>
<text x="124.5" y="122.8">ETH_CLK125</text>
<text x="130.8" y="120.3">ANA0</text>
<text x="130.8" y="125.3">ANA1</text>
<text x="142.5" y="121.9">32</text>
<text x="142.5" y="124.5">33</text>
<text x="155.2" y="124.5">38</text>
<text x="155.2" y="121.9">39</text>
<text x="164.1" y="125.3">ETH_RXD1</text>
<text x="164.1" y="122.8">ETH_TXD3</text>
<text x="164.1" y="120.3">USART1_TX</text>
<text x="216.2" y="121.9">32</text>
<text x="216.2" y="124.5">33</text>
<text x="228.9" y="124.5">38</text>
<text x="228.9" y="121.9">39</text>
<text x="54.1" y="127.9">JTMS_SWDIO</text>
<text x="58" y="130.4">U_LED_1</text>
<text x="74" y="127">34</text>
<text x="74" y="129.5">35</text>
<text x="86.7" y="129.5">36</text>
<text x="86.7" y="127">37</text>
<text x="95.5" y="130.4">DSI_RESET</text>
<text x="95.5" y="127.9">BOOT0</text>
<text x="128.8" y="130.4">LCD_B5</text>
<text x="128.8" y="127.9">LCD_R5</text>
<text x="142.5" y="127">34</text>
<text x="142.5" y="129.5">35</text>
<text x="155.2" y="129.5">36</text>
<text x="155.2" y="127">37</text>
<text x="164.1" y="127.9">HDMI_INT</text>
<text x="164.1" y="130.4">ETH_RXD2</text>
<text x="216.2" y="127">34</text>
<text x="216.2" y="129.5">35</text>
<text x="228.9" y="129.5">36</text>
<text x="228.9" y="127">37</text>
<text x="10.4" y="135.9">C</text>
<text x="285.4" y="135.9">C</text>
<text x="10.4" y="185.9">D</text>
<text x="285.4" y="185.9">D</text>
<text x="35" y="199.9">1</text>
<text x="85" y="199.9">2</text>
<text x="135" y="199.9">3</text>
<text x="185" y="199.9">4</text>
<text x="235" y="199.9">5</text>
<text x="285" y="199.9">6</text>
</g>
<g font-size="1.8" fill="#008484">
<text x="72.3" y="40.7">DF40C-70DP-0.4V(51)</text>
<text x="80.2" y="38.4">U5</text>
<text x="140.9" y="40.7">DF40C-70DP-0.4V(51)</text>
<text x="148.7" y="38.4">U7</text>
<text x="214.5" y="40.7">DF40C-70DP-0.4V(51)</text>
<text x="222.4" y="38.4">U6</text>
<text x="200" y="46.1">5V_VIN</text>
<text x="200" y="51.2">5V_VIN</text>
<text x="200" y="56.3">5V_VIN</text>
<text x="200" y="61.4">5V_VIN</text>
<text x="190.5" y="71.5">PMIC_VOUT4_3V3</text>
<text x="200" y="66.5">5V_VIN</text>
<text x="235.7" y="72.6">GND</text>
<text x="190.2" y="79.2">PMIC_VOUT3_VDD</text>
<text x="191.7" y="81.7">PMIC_LDO1_1V8</text>
<text x="241.1" y="92.8">PMIC_LDO5_2V9</text>
<text x="205.7" y="111.6" transform="rotate(-90 205.7 111.6)">GND</text>
<text x="191.7" y="117.3">PMIC_LDO2_2V9</text>
<text x="241.1" y="115.6">PMIC_LDO6_1V0</text>
<text x="241.1" y="130.9">PMIC_LDO2_2V9</text>
<text x="92.6" y="158.4">FID1</text>
<text x="102.7" y="158.4">FID2</text>
<text x="112.9" y="158.4">FID3</text>
<text x="48.5" y="162.2">H1</text>
<text x="58.6" y="162.2">H3</text>
<text x="92.6" y="166">FID4</text>
<text x="102.7" y="166">FID5</text>
<text x="112.9" y="166">FID6</text>
</g>
</svg>
